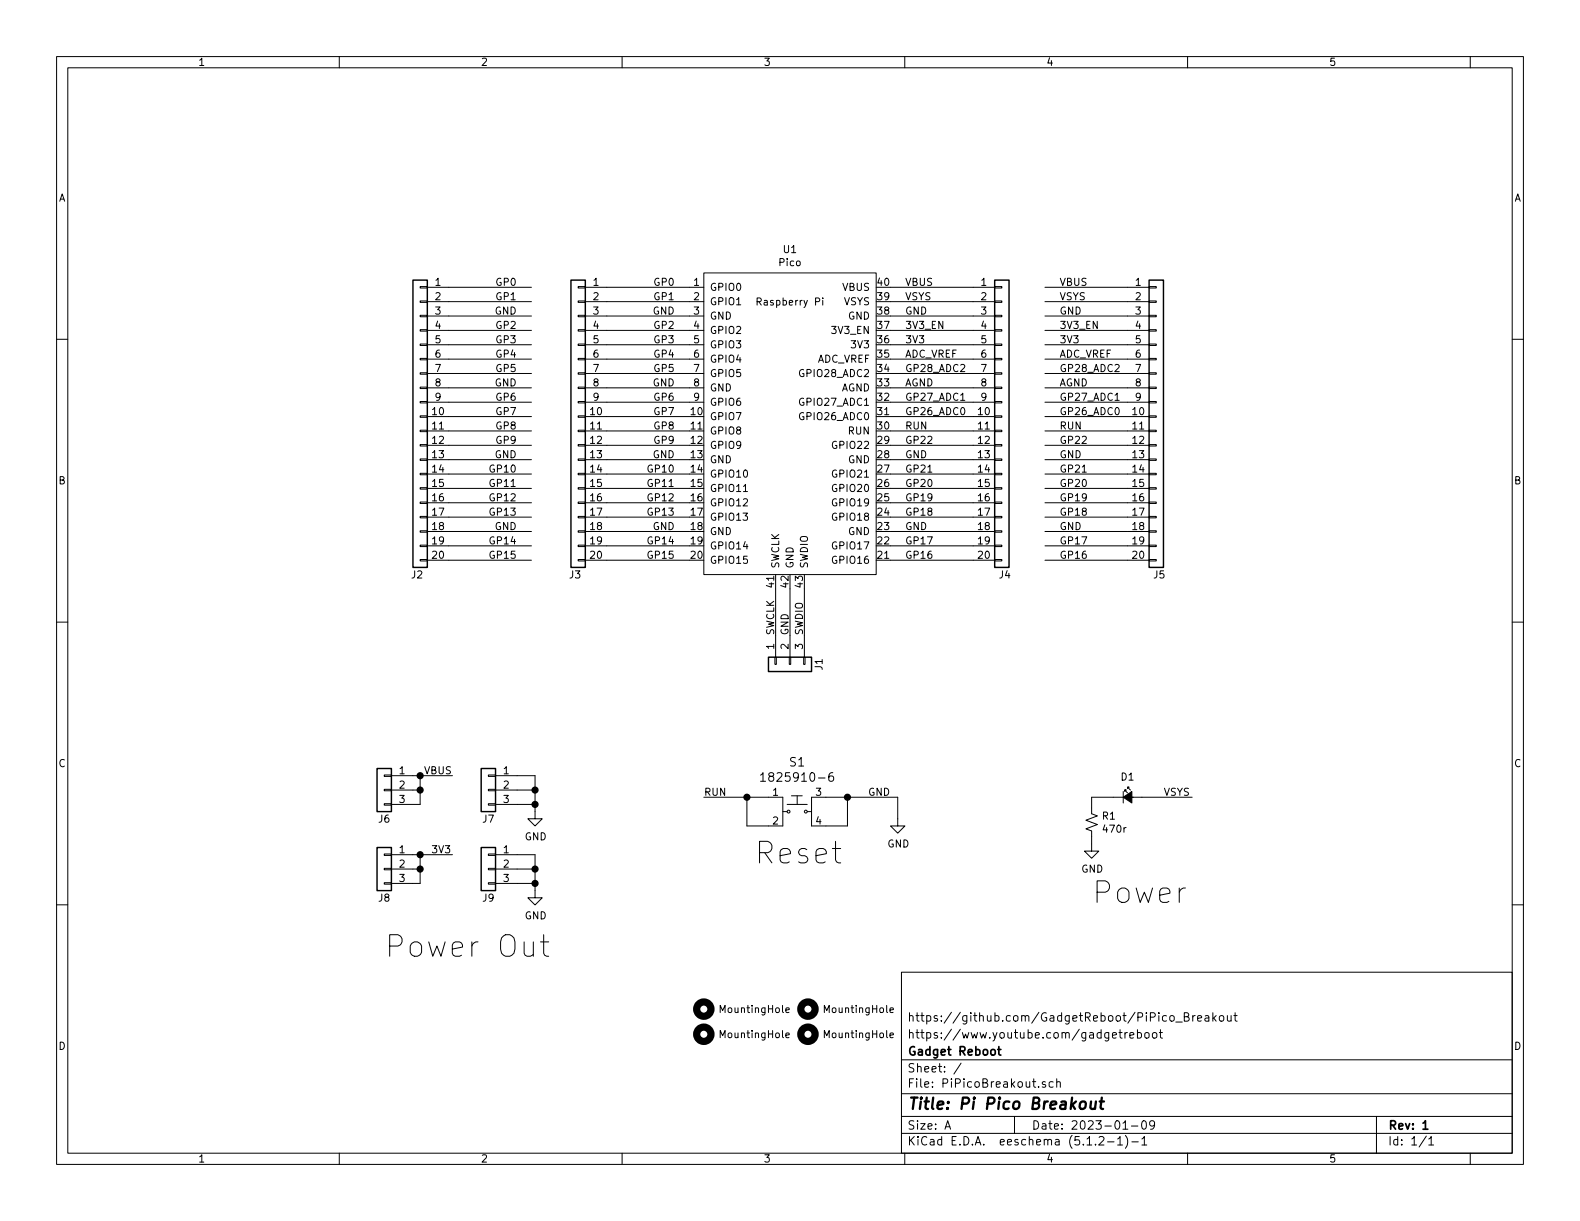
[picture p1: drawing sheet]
<svg xmlns="http://www.w3.org/2000/svg" width="279mm" height="216mm" viewBox="0 0 279 216" stroke-linecap="round" stroke-linejoin="round" font-family="sans-serif">
<g fill="none" stroke="#000" stroke-width=".18">
<path d="M10 10h259.4v195.9h-259.4zM12 12h255.4v191.9h-255.4zM60 10v2M110 10v2M160 10v2M210 10v2M260 10v2M10 60h2M74.3 58.3h1.3v.2h-1.3zM74.3 55.8h1.3v.2h-1.3zM74.3 53.2h1.3v.3h-1.3zM74.3 50.7h1.3v.2h-1.3z"/>
<path d="M75.6 50.8h18.4M75.6 53.3h18.4M75.6 55.9h18.4M75.6 58.4h18.4M102.2 58.3h1.3v.2h-1.3zM102.2 55.8h1.3v.2h-1.3zM102.2 53.2h1.3v.3h-1.3zM102.2 50.7h1.3v.2h-1.3zM103.5 50.8h21M103.5 53.3h21M103.5 55.9h21M103.5 58.4h21"/>
<path d="M124.5 48.3h30.4v53.3h-30.4zM145.5 52.7v.1M145.5 53.1v.8M157.5 50.8h18.4M157.5 53.3h18.4M157.5 55.9h18.4M157.5 58.4h18.4M175.9 58.3h1.3v.2h-1.3zM175.9 55.8h1.3v.2h-1.3zM175.9 53.2h1.3v.3h-1.3zM175.9 50.7h1.3v.2h-1.3zM184.8 50.8h18.4"/>
<path d="M184.8 53.3h18.4M184.8 55.9h18.4M184.8 58.4h18.4M203.2 58.3h1.3v.2h-1.3zM203.2 55.8h1.3v.2h-1.3zM203.2 53.2h1.3v.3h-1.3zM203.2 50.7h1.3v.2h-1.3zM267.4 60h2M74.3 78.6h1.3v.3h-1.3zM74.3 76.1h1.3v.2h-1.3zM74.3 73.5h1.3v.3h-1.3zM74.3 71h1.3v.2h-1.3z"/>
<path d="M74.3 68.5h1.3v.2h-1.3zM74.3 65.9h1.3v.3h-1.3zM74.3 63.4h1.3v.2h-1.3zM74.3 60.8h1.3v.3h-1.3zM75.6 61h18.4M75.6 63.5h18.4M75.6 66h18.4M75.6 68.6h18.4M75.6 71.1h18.4M75.6 73.7h18.4M75.6 76.2h18.4M75.6 78.7h18.4"/>
<path d="M102.2 78.6h1.3v.3h-1.3zM102.2 76.1h1.3v.2h-1.3zM102.2 73.5h1.3v.3h-1.3zM102.2 71h1.3v.2h-1.3zM102.2 68.5h1.3v.2h-1.3zM102.2 65.9h1.3v.3h-1.3zM102.2 63.4h1.3v.2h-1.3zM102.2 60.8h1.3v.3h-1.3zM103.5 61h21M103.5 63.5h21M103.5 66h21M103.5 68.6h21"/>
<path d="M103.5 71.1h21M103.5 73.7h18.4M103.5 76.2h18.4M103.5 78.7h18.4M157.5 61h18.4M157.5 63.5h18.4M157.5 66h18.4M157.5 68.6h18.4M157.5 71.1h18.4M157.5 73.7h18.4M157.5 76.2h18.4M157.5 78.7h18.4"/>
<path d="M169.9 70.8h.7M175.9 78.6h1.3v.3h-1.3zM175.9 76.1h1.3v.2h-1.3zM175.9 73.5h1.3v.3h-1.3zM175.9 71h1.3v.2h-1.3zM175.9 68.5h1.3v.2h-1.3zM175.9 65.9h1.3v.3h-1.3zM175.9 63.4h1.3v.2h-1.3zM175.9 60.8h1.3v.3h-1.3zM184.8 61h18.4M184.8 63.5h18.4M184.8 66h18.4"/>
<path d="M184.8 68.6h18.4M184.8 71.1h18.4M184.8 73.7h18.4M184.8 76.2h18.4M184.8 78.7h18.4M197.2 70.8h.7M203.2 78.6h1.3v.3h-1.3zM203.2 76.1h1.3v.2h-1.3zM203.2 73.5h1.3v.3h-1.3zM203.2 71h1.3v.2h-1.3zM203.2 68.5h1.3v.2h-1.3zM203.2 65.9h1.3v.3h-1.3z"/>
<path d="M203.2 63.4h1.3v.2h-1.3zM203.2 60.8h1.3v.3h-1.3zM74.3 98.9h1.3v.3h-1.3zM74.3 96.4h1.3v.2h-1.3zM74.3 93.9h1.3v.2h-1.3zM74.3 91.3h1.3v.3h-1.3zM74.3 88.8h1.3v.2h-1.3zM74.3 86.2h1.3v.3h-1.3zM74.3 83.7h1.3v.2h-1.3zM74.3 81.2h1.3v.2h-1.3zM75.6 81.3h18.4M75.6 83.8h18.4"/>
<path d="M75.6 86.4h18.4M75.6 88.9h18.4M75.6 91.4h18.4M75.6 94h18.4M75.6 96.5h18.4M75.6 99.1h18.4M102.2 98.9h1.3v.3h-1.3zM102.2 96.4h1.3v.2h-1.3zM102.2 93.9h1.3v.2h-1.3zM102.2 91.3h1.3v.3h-1.3zM102.2 88.8h1.3v.2h-1.3zM102.2 86.2h1.3v.3h-1.3z"/>
<path d="M102.2 83.7h1.3v.2h-1.3zM102.2 81.2h1.3v.2h-1.3zM103.5 81.3h18.4M103.5 83.8h18.4M103.5 86.4h18.4M103.5 88.9h18.4M103.5 91.4h18.4M103.5 94h18.4M103.5 96.5h18.4M103.5 99.1h18.4M131.5 86.9h.7M157.5 81.3h18.4"/>
<path d="M157.5 83.8h18.4M157.5 86.4h18.4M157.5 88.9h18.4M157.5 91.4h18.4M157.5 94h18.4M157.5 96.5h18.4M157.5 99.1h18.4M175.9 98.9h1.3v.3h-1.3zM175.9 96.4h1.3v.2h-1.3zM175.9 93.9h1.3v.2h-1.3zM175.9 91.3h1.3v.3h-1.3zM175.9 88.8h1.3v.2h-1.3z"/>
<path d="M175.9 86.2h1.3v.3h-1.3zM175.9 83.7h1.3v.2h-1.3zM175.9 81.2h1.3v.2h-1.3zM184.8 81.3h18.4M184.8 83.8h18.4M184.8 86.4h18.4M184.8 88.9h18.4M184.8 91.4h18.4M184.8 94h18.4M184.8 96.5h18.4M184.8 99.1h18.4M203.2 98.9h1.3v.3h-1.3z"/>
<path d="M203.2 96.4h1.3v.2h-1.3zM203.2 93.9h1.3v.2h-1.3zM203.2 91.3h1.3v.3h-1.3zM203.2 88.8h1.3v.2h-1.3zM203.2 86.2h1.3v.3h-1.3zM203.2 83.7h1.3v.2h-1.3zM203.2 81.2h1.3v.2h-1.3zM10 110h2M137 116.2h.3v1.3h-.3zM137.2 104.1v12.1M139.6 116.2h.2v1.3h-.2zM139.7 104.1v12.1"/>
<path d="M142.1 116.2h.3v1.3h-.3zM142.2 104.1v12.1M267.4 110h2M67.9 139.6h1.3v.2h-1.3zM67.9 137h1.3v.3h-1.3zM69.2 137.2h10.8M69.2 139.7h5.1M74.3 137.2v5h-5.1M86.4 139.6h1.2v.2h-1.2zM86.4 137h1.2v.3h-1.2zM87.6 137.2h7v7.6h1.3l-1.3 1.3-1.3-1.3h1.3M87.6 139.7h7"/>
<path d="M134.5 137.1l.4-.5v1.6M134.5 138.2h.9M147.3 136.6a.59 .59 0 0 0-.7 .7v.7a.48 .48 0 0 0 .7 0l.1-.5-.1-.2-.5-.1-.2 .3M198.6 140v2M198.9 140v-.3h.2h-.2l.5 .5M199.4 139.4v-.2h.2h-.2l.5 .5M10 160h2M67.9 142.1h1.3v.3h-1.3zM67.9 156.1h1.3v.2h-1.3zM67.9 153.5h1.3v.3h-1.3zM67.9 151h1.3v.3h-1.3zM69.2 151.1h10.8"/>
<path d="M69.2 153.7h5.1M74.3 151.1v5.1h-5.1M86.4 142.1h1.2v.3h-1.2zM86.4 156.1h1.2v.2h-1.2zM86.4 153.5h1.2v.3h-1.2zM86.4 151h1.2v.3h-1.2zM87.6 151.1h7v7.7h1.3l-1.3 1.2-1.3-1.2h1.3M87.6 142.2h7M87.6 153.7h7M87.6 156.2h7M124.5 141h13.9v5.1h-6.3v-5.1M138.4 143.5h.8"/>
<path d="M139.2 142.2h3.5M140 140.7h1.9M141 140.7v1.5M142.7 143.5h.8M149.9 141v5.1h-6.4v-5.1h15.2v5.1h1.3l-1.3 1.2-1.2-1.2h1.2M210.8 141h-17.8v2.9l1.1 .4-2.1 .7 2.1 .8-2.1 .8 1 .3v3.6h1.3l-1.3 1.3-1.2-1.3h1.2M267.4 160h2M95.6 166.5h1.4M96.1 165.3v3.3l.2 .3 .7 .2M139 178.6l.6-.1-.1-.2-.3-.1-.2 .2v.6h.5M157.4 178.6l.6-.1-.1-.2-.3-.1-.2 .2 .1 .6h.4M159.4 171.9h108v32h-108z"/>
<path d="M209.4 179.8h.5l.2-.1 .1-.4-.3-.2h-.5v1.5h.6l.3-.3a.41 .41 0 0 0-.4-.5M210.9 179.6v1M211.4 179.6l-.4 .1-.1 .2M213.1 179.7h.6l.1 .9M213.8 179.9l-.5 .1-.2 .2 .2 .4 .5-.1M214.5 179.1v1.5M215.1 179.6l-.6 .5M215.7 179.7l.2-.1 .4 .1 .1 .6-.1 .2-.4 .1-.2-.2zM217 179.6v.8a.39 .39 0 0 0 .7 0M217.7 179.6v1M218.2 179.6h.6M218.4 179.1v1.3l.4 .2"/>
<path d="M139 183.1l.6-.1-.1-.3h-.3l-.2 .1v.6h.5M157.4 183.1l.6-.1-.1-.3h-.3l-.2 .1 .1 .6h.4M159.4 197.4h108M159.4 193.4h108M159.4 187.4h108M167.1 199.7l.5-1.5 .5 1.5M167.2 199.2h.8M170 188l-1.3 1.9M179.4 197.4v3M183.7 192.1v.2M184.9 191.3h-.4l-.2 .2 .1 .2 .5 .1v.4h-.6M186.2 191.3h-.4l-.3 .2 .1 .6 .2 .2 .4-.1"/>
<path d="M186.9 191.4l.2-.1h.4v1M186.9 190.8v1.5M196.7 183.1l.7-.2v-.2l-.5-.1-.2 .2 .1 .7h.6M197.9 182.6h.5M198.1 182.1v1.3l.3 .2M198.6 199.7h.8M198.9 182.6v1M199.4 182.6l-.3 .1-.2 .2M199.8 183.1l.7-.2-.1-.2-.4-.1-.2 .2v.7h.6M200.1 199.1h1.1M201.1 182.7l.5-.1 .3 .3-.1 .5-.2 .2-.5-.1M201.1 182.1v1.5"/>
<path d="M202 198.3l.4-.1a.94 .94 0 0 1 0 1.5 .82 .82 0 0 1-.4-1.4zM202.5 182.7l.2-.1 .4 .1v.7l-.2 .2-.4-.2zM203.9 182.7l.2-.1 .4 .1v.7l-.2 .2-.4-.2zM204.2 198.8l-.3 .3h-.3l-.3-.3v-.3l.2-.3h.4l.2 .1a1.13 1.13 0 0 1-.2 1.3l-.4 .1M205 182.6h.6M205.2 182.1v1.3l.4 .2M207.9 180.7h1.2M211.8 180.1l.7-.2-.1-.2-.4-.1-.2 .2v.7h.6M214.6 180l.5 .6M243.4 197.4v6.5M60 203.9v2M110 203.9v2"/>
<path d="M159.4 200.4h108M160 203.9v2M194.4 201.1l.2-.1h.3l.3 .4-.9 1.1h.9M195.9 201.9h1.1M197.6 201.4l.5-.4v1.5M197.6 202.5h.9M199 200.8a1.79 1.79 0 0 1 0 2.2M200.2 201.9h1.1M201.9 201.4l.5-.4v1.5M201.9 202.5h.9M210 203.9v2M252.2 200.9l-1.2 1.9"/>
<path d="M252.7 201.4l.4-.4v1.5M252.7 202.5h.8M260 203.9v2"/>
<circle cx="139.4" cy="143.5" r=".25"/>
<circle cx="142.5" cy="143.5" r=".25"/>
</g>
<path d="M176.4 185.6h.6M176.6 185.1v1.3l.4 .2M251.6 198.6l.5-.4v1.5M251.6 199.7h.9" fill="none" stroke="#000" stroke-width=".3"/>
<path d="M191.1 194.9a.51 .51 0 0 1 .5-.2 .51 .51 0 0 1 .4 .4l-.1 .6a.54 .54 0 0 1-.5 .4 .54 .54 0 0 1-.5-.4zM192.9 194.8v1.2a.56 .56 0 0 0 .7-.1M193.8 194.8l-.2 1.3M194.5 194.8h.7M194.8 194.1l-.2 1.7 .1 .2 .4 .1" fill="none" stroke="#000" stroke-width=".41"/>
<path d="M73 49.5h2.6v50.8h-2.6zM101 49.5h2.5v50.8h-2.5zM175.9 49.5h2.5v50.8h-2.5zM203.2 49.5h2.5v50.8h-2.5zM135.9 116.2h7.6v2.5h-7.6zM66.7 135.9h2.5v7.6h-2.5zM85.1 135.9h2.5v7.6h-2.5zM66.7 149.9h2.5v7.6h-2.5zM85.1 149.9h2.5v7.6h-2.5z" fill="none" stroke="#000" stroke-width=".25"/>
<g fill="#000" stroke="#000" stroke-width=".25">
<circle cx="74.3" cy="137.2" r=".51"/>
<circle cx="74.3" cy="139.7" r=".51"/>
<circle cx="94.6" cy="139.7" r=".51"/>
<circle cx="74.3" cy="151.1" r=".51"/>
<circle cx="74.3" cy="153.7" r=".51"/>
<circle cx="94.6" cy="142.2" r=".51"/>
<circle cx="94.6" cy="153.7" r=".51"/>
<circle cx="94.6" cy="156.2" r=".51"/>
<circle cx="132.1" cy="141" r=".51"/>
<circle cx="149.9" cy="141" r=".51"/>
</g>
<g fill="none" stroke="#000" stroke-width="1.3">
<circle cx="124.5" cy="178.4" r="1.27"/>
<circle cx="142.9" cy="178.4" r="1.27"/>
<circle cx="124.5" cy="182.9" r="1.27"/>
<circle cx="142.9" cy="182.9" r="1.27"/>
</g>
<path d="M198.6 141l1.6-1v2z" fill="#000" stroke="#000" stroke-width=".18"/>
<g font-size="5.3">
<text x="133.3" y="152.8">Reset</text>
<text x="193" y="159.8">Power</text>
<text x="67.9" y="169.3">Power Out</text>
</g>
<text font-size="2.8" x="160.4" y="196.2">Title: Pi Pico Breakout</text>
<g font-size="2.1">
<text x="139.7" y="135.5">S1</text>
<text x="135.9" y="138.2">1825910-6</text>
<text x="160.4" y="183.6">https://www.youtube.com/gadgetreboot</text>
<text x="160.4" y="180.6">https://github.com/GadgetReboot/PiPico_Breakout</text>
<text x="160.4" y="189.6">Sheet: /</text>
<text x="160.4" y="186.6">Gadget Reboot</text>
<text x="160.4" y="192.3">File: PiPicoBreakout.sch</text>
<text x="160.4" y="202.5">KiCad E.D.A. eeschema (5.1.2-1)-1</text>
<text x="160.4" y="199.7">Size: A</text>
<text x="182.4" y="199.7">Date: 2023-01-09</text>
<text x="245.4" y="199.7">Rev: 1</text>
<text x="245.4" y="202.5">Id: 1/1</text>
</g>
<g font-size="1.8">
<text x="35" y="11.6">1</text>
<text x="85" y="11.6">2</text>
<text x="135" y="11.6">3</text>
<text x="185" y="11.6">4</text>
<text x="235" y="11.6">5</text>
<text x="10.4" y="35.6">A</text>
<text x="267.8" y="35.6">A</text>
<text x="137.8" y="47.1">Pico</text>
<text x="138.6" y="44.8">U1</text>
<text x="77" y="50.5">1</text>
<text x="77" y="53.1">2</text>
<text x="87.9" y="53.1">GP1</text>
<text x="87.9" y="50.5">GP0</text>
<text x="104.9" y="50.5">1</text>
<text x="104.9" y="53.1">2</text>
<text x="115.8" y="53.1">GP1</text>
<text x="115.8" y="50.5">GP0</text>
<text x="122.7" y="50.5">1</text>
<text x="122.7" y="53.1">2</text>
<text x="125.5" y="51.4">GPIO0</text>
<text x="125.5" y="54">GPIO1</text>
<text x="149" y="51.4">VBUS</text>
<text x="149.2" y="54">VSYS</text>
<text x="155.2" y="53.1">39</text>
<text x="155.2" y="50.5">40</text>
<text x="160" y="53.1">VSYS</text>
<text x="160" y="50.5">VBUS</text>
<text x="173.5" y="50.5">1</text>
<text x="173.5" y="53.1">2</text>
<text x="187.3" y="53.1">VSYS</text>
<text x="187.3" y="50.5">VBUS</text>
<text x="200.8" y="50.5">1</text>
<text x="200.8" y="53.1">2</text>
<text x="77" y="55.6">3</text>
<text x="77" y="58.2">4</text>
<text x="87.5" y="55.6">GND</text>
<text x="87.9" y="58.2">GP2</text>
<text x="104.9" y="55.6">3</text>
<text x="104.9" y="58.2">4</text>
<text x="115.4" y="55.6">GND</text>
<text x="115.8" y="58.2">GP2</text>
<text x="122.7" y="55.6">3</text>
<text x="122.7" y="58.2">4</text>
<text x="125.5" y="56.5">GND</text>
<text x="125.5" y="59.1">GPIO2</text>
<text x="134.2" y="54">Raspberry Pi</text>
<text x="147.3" y="59.1">3V3_EN</text>
<text x="150" y="56.5">GND</text>
<text x="155.2" y="58.2">37</text>
<text x="155.2" y="55.6">38</text>
<text x="160" y="58.2">3V3_EN</text>
<text x="160" y="55.6">GND</text>
<text x="173.5" y="55.6">3</text>
<text x="173.5" y="58.2">4</text>
<text x="187.3" y="58.2">3V3_EN</text>
<text x="187.3" y="55.6">GND</text>
<text x="200.8" y="55.6">3</text>
<text x="200.8" y="58.2">4</text>
<text x="77" y="60.7">5</text>
<text x="77" y="63.2">6</text>
<text x="77" y="65.8">7</text>
<text x="87.9" y="65.8">GP5</text>
<text x="87.9" y="63.2">GP4</text>
<text x="87.9" y="60.7">GP3</text>
<text x="104.9" y="60.7">5</text>
<text x="104.9" y="63.2">6</text>
<text x="104.9" y="65.8">7</text>
<text x="115.8" y="65.8">GP5</text>
<text x="115.8" y="63.2">GP4</text>
<text x="115.8" y="60.7">GP3</text>
<text x="122.7" y="60.7">5</text>
<text x="122.7" y="63.2">6</text>
<text x="122.7" y="65.8">7</text>
<text x="125.5" y="61.6">GPIO3</text>
<text x="125.5" y="64.1">GPIO4</text>
<text x="144.4" y="64.1">ADC_VREF</text>
<text x="150.8" y="61.6">3V3</text>
<text x="155.2" y="65.8">34</text>
<text x="155.2" y="63.2">35</text>
<text x="155.2" y="60.7">36</text>
<text x="160" y="65.8">GP28_ADC2</text>
<text x="160" y="63.2">ADC_VREF</text>
<text x="160" y="60.7">3V3</text>
<text x="173.5" y="60.7">5</text>
<text x="173.5" y="63.2">6</text>
<text x="173.5" y="65.8">7</text>
<text x="187.3" y="65.8">GP28_ADC2</text>
<text x="187.3" y="63.2">ADC_VREF</text>
<text x="187.3" y="60.7">3V3</text>
<text x="200.8" y="60.7">5</text>
<text x="200.8" y="63.2">6</text>
<text x="200.8" y="65.8">7</text>
<text x="77" y="68.3">8</text>
<text x="77" y="70.9">9</text>
<text x="87.5" y="68.3">GND</text>
<text x="87.9" y="70.9">GP6</text>
<text x="104.9" y="68.3">8</text>
<text x="104.9" y="70.9">9</text>
<text x="115.4" y="68.3">GND</text>
<text x="115.8" y="70.9">GP6</text>
<text x="122.7" y="68.3">8</text>
<text x="122.7" y="70.9">9</text>
<text x="125.5" y="66.7">GPIO5</text>
<text x="125.5" y="69.2">GND</text>
<text x="125.5" y="71.8">GPIO6</text>
<text x="141.7" y="71.8">GPIO27_ADC1</text>
<text x="141.7" y="66.7">GPIO28_ADC2</text>
<text x="148.7" y="69.2">AGND</text>
<text x="155.2" y="70.9">32</text>
<text x="155.2" y="68.3">33</text>
<text x="160" y="70.9">GP27_ADC1</text>
<text x="160" y="68.3">AGND</text>
<text x="173.5" y="68.3">8</text>
<text x="173.5" y="70.9">9</text>
<text x="187.3" y="70.9">GP27_ADC1</text>
<text x="187.3" y="68.3">AGND</text>
<text x="200.8" y="68.3">8</text>
<text x="200.8" y="70.9">9</text>
<text x="76.5" y="73.4">10</text>
<text x="76.5" y="75.9">11</text>
<text x="87.9" y="73.4">GP7</text>
<text x="87.9" y="75.9">GP8</text>
<text x="104.4" y="73.4">10</text>
<text x="104.4" y="75.9">11</text>
<text x="115.8" y="73.4">GP7</text>
<text x="115.8" y="75.9">GP8</text>
<text x="122.2" y="73.4">10</text>
<text x="122.2" y="75.9">11</text>
<text x="125.5" y="74.3">GPIO7</text>
<text x="125.5" y="76.8">GPIO8</text>
<text x="141.7" y="74.3">GPIO26_ADC0</text>
<text x="150.1" y="76.8">RUN</text>
<text x="155.2" y="75.9">30</text>
<text x="155.2" y="73.4">31</text>
<text x="160" y="73.4">GP26_ADC0</text>
<text x="160" y="75.9">RUN</text>
<text x="173" y="73.4">10</text>
<text x="173" y="75.9">11</text>
<text x="187.3" y="73.4">GP26_ADC0</text>
<text x="187.3" y="75.9">RUN</text>
<text x="200.3" y="73.4">10</text>
<text x="200.3" y="75.9">11</text>
<text x="76.5" y="78.5">12</text>
<text x="76.5" y="81">13</text>
<text x="76.5" y="83.6">14</text>
<text x="86.9" y="83.6">GP10</text>
<text x="87.5" y="81">GND</text>
<text x="87.9" y="78.5">GP9</text>
<text x="104.4" y="78.5">12</text>
<text x="104.4" y="81">13</text>
<text x="104.4" y="83.6">14</text>
<text x="114.9" y="83.6">GP10</text>
<text x="115.4" y="81">GND</text>
<text x="115.8" y="78.5">GP9</text>
<text x="122.2" y="78.5">12</text>
<text x="122.2" y="81">13</text>
<text x="122.2" y="83.6">14</text>
<text x="125.5" y="79.4">GPIO9</text>
<text x="125.5" y="81.9">GND</text>
<text x="147.5" y="79.4">GPIO22</text>
<text x="150" y="81.9">GND</text>
<text x="155.2" y="83.6">27</text>
<text x="155.2" y="81">28</text>
<text x="155.2" y="78.5">29</text>
<text x="160" y="78.5">GP22</text>
<text x="160" y="81">GND</text>
<text x="160" y="83.6">GP21</text>
<text x="173" y="78.5">12</text>
<text x="173" y="81">13</text>
<text x="173" y="83.6">14</text>
<text x="187.3" y="78.5">GP22</text>
<text x="187.3" y="81">GND</text>
<text x="187.3" y="83.6">GP21</text>
<text x="200.3" y="78.5">12</text>
<text x="200.3" y="81">13</text>
<text x="200.3" y="83.6">14</text>
<text x="10.4" y="85.6">B</text>
<text x="76.5" y="86.1">15</text>
<text x="76.5" y="88.6">16</text>
<text x="86.9" y="86.1">GP11</text>
<text x="86.9" y="88.6">GP12</text>
<text x="104.4" y="86.1">15</text>
<text x="104.4" y="88.6">16</text>
<text x="114.9" y="86.1">GP11</text>
<text x="114.9" y="88.6">GP12</text>
<text x="122.2" y="86.1">15</text>
<text x="122.2" y="88.6">16</text>
<text x="125.5" y="84.5">GPIO10</text>
<text x="125.5" y="87">GPIO11</text>
<text x="125.5" y="89.5">GPIO12</text>
<text x="147.5" y="89.5">GPIO19</text>
<text x="147.5" y="87">GPIO20</text>
<text x="147.5" y="84.5">GPIO21</text>
<text x="155.2" y="88.6">25</text>
<text x="155.2" y="86.1">26</text>
<text x="160" y="86.1">GP20</text>
<text x="160" y="88.6">GP19</text>
<text x="173" y="86.1">15</text>
<text x="173" y="88.6">16</text>
<text x="187.3" y="86.1">GP20</text>
<text x="187.3" y="88.6">GP19</text>
<text x="200.3" y="86.1">15</text>
<text x="200.3" y="88.6">16</text>
<text x="267.8" y="85.6">B</text>
<text x="76.5" y="91.2">17</text>
<text x="76.5" y="93.7">18</text>
<text x="86.9" y="91.2">GP13</text>
<text x="87.5" y="93.7">GND</text>
<text x="104.4" y="91.2">17</text>
<text x="104.4" y="93.7">18</text>
<text x="114.9" y="91.2">GP13</text>
<text x="115.4" y="93.7">GND</text>
<text x="122.2" y="91.2">17</text>
<text x="122.2" y="93.7">18</text>
<text x="125.5" y="92.1">GPIO13</text>
<text x="125.5" y="94.6">GND</text>
<text x="147.5" y="92.1">GPIO18</text>
<text x="150" y="94.6">GND</text>
<text x="155.2" y="93.7">23</text>
<text x="155.2" y="91.2">24</text>
<text x="160" y="91.2">GP18</text>
<text x="160" y="93.7">GND</text>
<text x="173" y="91.2">17</text>
<text x="173" y="93.7">18</text>
<text x="187.3" y="91.2">GP18</text>
<text x="187.3" y="93.7">GND</text>
<text x="200.3" y="91.2">17</text>
<text x="200.3" y="93.7">18</text>
<text x="76.5" y="96.3">19</text>
<text x="76.5" y="98.8">20</text>
<text x="86.9" y="96.3">GP14</text>
<text x="86.9" y="98.8">GP15</text>
<text x="104.4" y="96.3">19</text>
<text x="104.4" y="98.8">20</text>
<text x="114.9" y="96.3">GP14</text>
<text x="114.9" y="98.8">GP15</text>
<text x="122.2" y="96.3">19</text>
<text x="122.2" y="98.8">20</text>
<text x="125.5" y="97.2">GPIO14</text>
<text x="125.5" y="99.7">GPIO15</text>
<text x="137.8" y="100.6" transform="rotate(-90 137.8 100.6)">SWCLK</text>
<text x="140.3" y="100.6" transform="rotate(-90 140.3 100.6)">GND</text>
<text x="142.9" y="100.6" transform="rotate(-90 142.9 100.6)">SWDIO</text>
<text x="147.5" y="99.7">GPIO16</text>
<text x="147.5" y="97.2">GPIO17</text>
<text x="155.2" y="98.8">21</text>
<text x="155.2" y="96.3">22</text>
<text x="160" y="96.3">GP17</text>
<text x="160" y="98.8">GP16</text>
<text x="173" y="96.3">19</text>
<text x="173" y="98.8">20</text>
<text x="187.3" y="96.3">GP17</text>
<text x="187.3" y="98.8">GP16</text>
<text x="200.3" y="96.3">19</text>
<text x="200.3" y="98.8">20</text>
<text x="72.8" y="102.3">J2</text>
<text x="100.7" y="102.3">J3</text>
<text x="136.9" y="103.8" transform="rotate(-90 136.9 103.8)">41</text>
<text x="139.4" y="103.8" transform="rotate(-90 139.4 103.8)">42</text>
<text x="142" y="103.8" transform="rotate(-90 142 103.8)">43</text>
<text x="176.7" y="102.3">J4</text>
<text x="204" y="102.3">J5</text>
<text x="136.9" y="112.4" transform="rotate(-90 136.9 112.4)">SWCLK</text>
<text x="139.4" y="112.4" transform="rotate(-90 139.4 112.4)">GND</text>
<text x="142" y="112.4" transform="rotate(-90 142 112.4)">SWDIO</text>
<text x="136.9" y="114.8" transform="rotate(-90 136.9 114.8)">1</text>
<text x="139.4" y="114.8" transform="rotate(-90 139.4 114.8)">2</text>
<text x="142" y="114.8" transform="rotate(-90 142 114.8)">3</text>
<text x="145.5" y="118.4" transform="rotate(-90 145.5 118.4)">J1</text>
<text x="10.4" y="135.6">C</text>
<text x="70.6" y="136.9">1</text>
<text x="74.9" y="136.9">VBUS</text>
<text x="89.1" y="136.9">1</text>
<text x="267.8" y="135.6">C</text>
<text x="70.6" y="139.4">2</text>
<text x="70.6" y="142">3</text>
<text x="89.1" y="139.4">2</text>
<text x="89.1" y="142">3</text>
<text x="124.5" y="140.7">RUN</text>
<text x="136.7" y="140.7">1</text>
<text x="144.3" y="140.7">3</text>
<text x="153.5" y="140.7">GND</text>
<text x="198.3" y="138">D1</text>
<text x="205.7" y="140.7">VSYS</text>
<text x="67" y="145.5">J6</text>
<text x="85.4" y="145.5">J7</text>
<text x="92.8" y="148.6">GND</text>
<text x="136.7" y="145.8">2</text>
<text x="144.3" y="145.8">4</text>
<text x="156.9" y="149.9">GND</text>
<text x="195" y="144.9">R1</text>
<text x="195.2" y="147.2">470r</text>
<text x="70.6" y="150.9">1</text>
<text x="70.6" y="153.4">2</text>
<text x="70.6" y="156">3</text>
<text x="76.2" y="150.9">3V3</text>
<text x="89.1" y="150.9">1</text>
<text x="89.1" y="153.4">2</text>
<text x="89.1" y="156">3</text>
<text x="191.2" y="154.3">GND</text>
<text x="67" y="159.4">J8</text>
<text x="85.4" y="159.4">J9</text>
<text x="92.8" y="162.6">GND</text>
<text x="127.6" y="179.1">MountingHole</text>
<text x="146" y="179.1">MountingHole</text>
<text x="10.4" y="185.6">D</text>
<text x="127.6" y="183.6">MountingHole</text>
<text x="146" y="183.6">MountingHole</text>
<text x="267.8" y="185.6">D</text>
<text x="35" y="205.5">1</text>
<text x="85" y="205.5">2</text>
<text x="135" y="205.5">3</text>
<text x="185" y="205.5">4</text>
<text x="235" y="205.5">5</text>
</g>
</svg>
